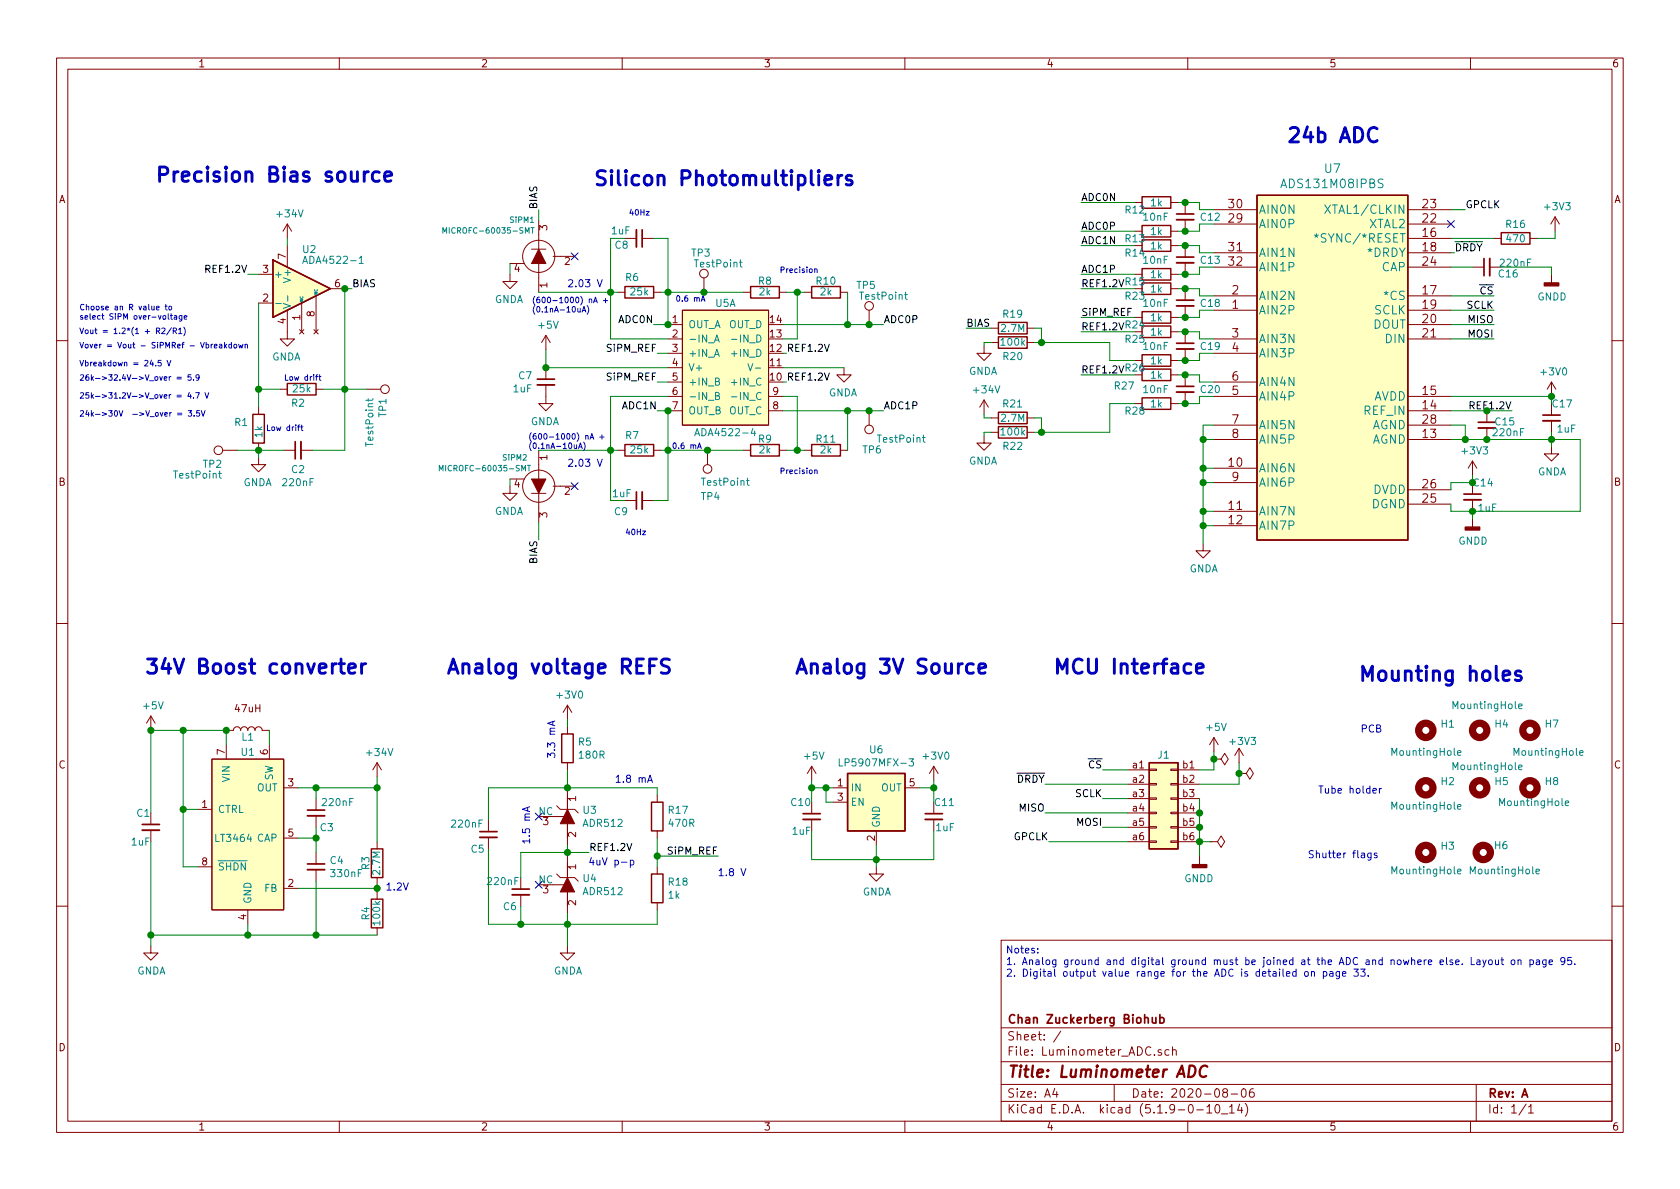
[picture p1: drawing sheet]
<svg xmlns="http://www.w3.org/2000/svg" width="297mm" height="210mm" viewBox="0 0 297 210" stroke-linecap="round" stroke-linejoin="round" font-family="sans-serif">
<g fill="none" stroke="#840000" stroke-width=".18">
<path d="M10 10.3h277v189.9h-277zM12 12.2h273v186.1h-273zM60 10.3v1.9M110 10.3v1.9M160 10.3v1.9M210 10.3v1.9M260 10.3v1.9M50.8 39.6l-.8 1.3M50.8 39.6v2.6M50.8 39.6l.8 1.3M95.2 39v5.1M200.7 35.8h1.2"/>
<path d="M207 35.8h1.3M209.5 35.8v2M209.5 38.9v2M214.6 39.6h7.6M214.6 37.1h7.6M248.9 39.6h7.6M248.9 37.1h7.6M275 38.3l-.8 1.3M275 38.3v2.6M275 38.3l.7 1.3M45.7 48.5h2.6M45.7 53.6h2.6"/>
<path d="M50.8 54.9v5h-1.3l1.3 1.3 1.3-1.3h-1.3M50.8 43.4v3.8M53 58.3l.7 .7M53.3 53.6v5.1M53.7 58.3l-.7 .7M55.5 58.3l.8 .7M55.9 52.3v6.4M56.3 58.3l-.8 .7M58.4 51h2.6M90.2 48.5v1.3h-1.3l1.3 1.2 1.2-1.2h-1.2M90.2 46.6h2.5M94 44.1h2.5"/>
<path d="M95.2 46.6v5.1M96.5 59.3l-.7 1.3M96.5 59.3v2.5M96.5 59.3l.8 1.3M97.8 45.3h3.8M109.2 51.7h1.3M110.5 42.2h2M113.5 42.2h2.1M115.6 51.7h1.2M118.1 57.4h2.5M118.1 59.9h2.5M120.6 54.9h15.3v20.3h-15.3z"/>
<path d="M124.5 49.1v2.6M131.4 51.7h1.3M137.8 51.7h1.3M142.2 51.7h1.3M148.6 51.7h1.3M153.7 54.9v2.5M175.3 58h1.2M181.6 58h1.3M200.7 56.1h1.2M200.7 48.5h1.2M200.7 40.9h1.2M207 58.7h1.3"/>
<path d="M207 56.1h1.3M207 51h1.3M207 48.5h1.3M207 43.4h1.3M207 40.9h1.3M209.5 43.4v2.1M209.5 46.5v2M209.5 51v2.1M209.5 54.1v2M209.5 58.7v2M214.6 54.9h7.6M214.6 52.3h7.6"/>
<path d="M214.6 44.7h7.6M214.6 59.9h7.6M214.6 47.2h7.6M248.9 54.9h7.6M248.9 42.2h7.6M248.9 52.3h7.6M248.9 44.7h7.6M248.9 57.4h7.6M248.9 59.9h7.6M248.9 47.2h7.6M260.3 47.2h2.1M263.4 47.2h2"/>
<path d="M264.2 42.2h1.2M270.5 42.2h1.3M274.3 48.5v1.5M10 60.2h2M39.4 79.6h2.5M45.7 72v1.3M45.7 78.4v1.2M49.5 68.8h1.3M50.2 79.6h2M53.2 79.6h2M55.9 68.8h1.2M64.8 68.8h2.5"/>
<path d="M95.2 79.6v5.1M96.5 68.1v3.3h-1.3l1.3 1.2 1.3-1.2h-1.3M96.5 65v2.1M109.2 79.6h1.3M115.6 79.6h1.2M118.1 72.6h2.5M118.1 70.1h2.5M118.1 62.5h2.5M118.1 67.6h2.5M118.1 65h2.5M125.1 79.6v2.6M131.4 79.6h1.3"/>
<path d="M135.9 72.6h2.5M135.9 70.1h2.5M137.8 79.6h1.3M142.2 79.6h1.3M148.6 79.6h1.3M149.2 65v1.3h-1.2l1.2 1.3 1.3-1.3h-1.3M153.7 72.6v2.6M174 77.1v1.3h-1.3l1.3 1.2 1.3-1.2h-1.3M174 61.2v1.3h-1.3l1.3 1.2 1.3-1.2h-1.3M174 70.7l-.8 1.3M174 70.7v2.6M174 70.7l.8 1.3"/>
<path d="M175.3 76.4h1.2M175.3 73.9h1.2M175.3 60.6h1.2M181.6 76.4h1.3M181.6 73.9h1.3M181.6 60.6h1.3M200.7 71.4h1.2M200.7 63.7h1.2M207 71.4h1.3M207 66.3h1.3M207 63.7h1.3M209.5 61.7v2"/>
<path d="M209.5 66.3v2M209.5 69.3v2.1M214.6 77.7h7.6M214.6 70.1h7.6M214.6 75.2h7.6M214.6 62.5h7.6M214.6 67.6h7.6M248.9 77.7h7.6M248.9 72.6h7.6M248.9 70.1h7.6M248.9 75.2h7.6M262.9 72.6v2.1"/>
<path d="M262.9 75.7v2M274.3 79v1.3h1.3l-1.3 1.2-1.3-1.2h1.3M274.3 67.6v2.5M274.3 71.4v2M274.3 74.4v2M274.3 67.6l-.7 1.2M274.3 67.6l.8 1.2M285 60.2h2M45.7 80.9v1.3h-1.3l1.3 1.2 1.3-1.2h-1.3M90.2 86v1.2h-1.3l1.3 1.3 1.2-1.3h-1.2M90.2 84.7h2.5M94 87.2h2.5"/>
<path d="M95.2 87.2v5.1M97.8 86h3.8M110.5 88.5h2M113.5 88.5h2.1M212.7 96.1v1.3h1.3l-1.3 1.3-1.2-1.3h1.2M214.6 82.8h7.6M214.6 90.4h7.6M214.6 93h7.6M214.6 85.3h7.6M248.9 89.1h7.6M248.9 86.6h7.6M260.3 81.5v2.6"/>
<path d="M260.3 85.3v2.1M260.3 88.4v2M260.3 91.7v1.5M260.3 81.5l-.7 1.3M260.3 81.5l.8 1.3M10 110.3h2M285 110.3h2M26.7 126.6v2.6M26.7 126.6l-.8 1.3M26.7 126.6l.7 1.3M37.5 134.2h12.7v26.7h-12.7zM40 129.2h1.3a.63 .63 0 0 1 .6-.7 .63 .63 0 0 1 .6 .7 .63 .63 0 0 1 .7-.7 .63 .63 0 0 1 .6 .7 .63 .63 0 0 1 .6-.7 .63 .63 0 0 1 .7 .7 .63 .63 0 0 1 .6-.7 .63 .63 0 0 1 .7 .7h1.2"/>
<path d="M40 131.7v2.5M47.6 131.7v2.5M50.2 139.3h2.5M66.7 134.9l-.8 1.2M66.7 134.9v2.5M66.7 134.9l.7 1.2M100.3 124.7v2.5M100.3 128.5v1.3M100.3 134.9v1.2M100.3 139.3v3.8M100.3 124.7l-.7 1.3M100.3 124.7l.8 1.3"/>
<path d="M143.5 135.5v2.5M143.5 135.5l-.8 1.3M143.5 135.5l.8 1.3M147.3 139.3h2.6M160 139.3h2.6M165.1 135.5l-.8 1.3M165.1 135.5v2.5M165.1 135.5l.8 1.3M199.4 136.1h3.8M199.4 138.7h3.8M203.2 138.6h1.3v.2h-1.3zM203.2 136h1.3v.3h-1.3z"/>
<path d="M207 138.6h1.3v.2h-1.3zM207 136h1.3v.3h-1.3zM208.3 136.1h3.8M208.3 138.7h3.8M214.6 134.2h1.3l.6-1 .7 1-.7 1-.6-1M214.6 134.2h.1M214.6 130.4l-.7 1.3M214.6 130.4v2.6M214.6 130.4l.8 1.3M219.1 136.8h1.2l.7 1 .6-1-.6-1-.7 1M219.1 136.8h.1M219.1 132.3l.7 1.3"/>
<path d="M219.1 132.3v2.6M219.1 132.3l-.8 1.3M26.7 143.8v2M26.7 146.8v2M34.9 143.1h2.6M34.9 153.3h2.6M50.2 157.1h2.5M50.2 148.2h2.5M55.9 141.2v2.1M55.9 144.3v2M55.9 150.7v2.1M55.9 153.8v2"/>
<path d="M66.7 148.8v1.3M66.7 155.2v1.3M66.7 157.7v1.3M86.4 145v2.1M86.4 148.1v2M92.1 155.2v2M92.1 158.2v2.1M97.8 156.5h1.9M97.8 144.4h1.9M98.4 154.6l.7 .6h2.5l.6 .6M98.4 142.5l.7 .6h2.5l.6 .7M100.3 145.7v3.8"/>
<path d="M100.3 151.4v3.8M100.3 157.7v3.8M116.2 140.6v1.3M116.2 146.9v1.3M116.2 153.3v1.3M116.2 159.6v1.3M143.5 141.9v2M143.5 144.9v2M147.3 141.9h2.6M154.9 153.3v1.3h1.3l-1.3 1.2-1.2-1.2h1.2M154.9 146.9v2.6M165.1 141.9v2"/>
<path d="M165.1 144.9v2M199.4 141.2h3.8M199.4 143.8h3.8M199.4 146.3h3.8M199.4 148.8h3.8M203.2 148.7h1.3v.3h-1.3zM203.2 146.2h1.3v.2h-1.3zM203.2 143.6h1.3v.3h-1.3zM203.2 141.1h1.3v.2h-1.3zM207 148.7h1.3v.3h-1.3zM207 146.2h1.3v.2h-1.3zM207 143.6h1.3v.3h-1.3z"/>
<path d="M207 141.1h1.3v.2h-1.3zM208.3 141.2h3.8M208.3 143.8h3.8M208.3 146.3h3.8M208.3 148.8h3.8M212.1 151.4v1.5M214 148.8h1.3l.6 1.1 .6-1.1-.6-1-.6 1M214 148.8h.1M10 160.2h2M26.7 167.3v1.2h1.2l-1.2 1.3-1.3-1.3h1.3M43.8 160.9v2.5M66.7 164.1v1.2"/>
<path d="M100.3 167.3v1.2h1.3l-1.3 1.3-1.2-1.3h1.2M177 166.3h108v32h-108zM285 160.2h2M60 198.3v1.9M110 198.3v1.9M160 198.3v1.9M177 194.8h108M177 191.8h108M177 187.8h108M177 181.8h108M186.5 192.5l-.4 1h1M186.8 193v1"/>
<path d="M187.6 182.3l-1.3 2M197 191.8v3M205.3 185.7a.37 .37 0 0 0-.6 .1l.1 .2 .5 .2 .1 .1-.2 .3-.5-.1M206.7 185.7l-.5-.1-.2 .3v.6l.2 .1 .5-.1M207.3 185.7h.1a.37 .37 0 0 1 .6 .1v.8M207.3 185.1v1.5M210 198.3v1.9M211.6 196.3h1.2M213.4 195.8l.4-.5v1.5M213.4 196.8h.8M215 195.4l.3-.1a.94 .94 0 0 1 0 1.5 .8 .8 0 0 1-.6-.6 .8 .8 0 0 1 .3-.8zM216 197h1.1"/>
<path d="M216.5 193.2l-.3-.3 .1-.2a.48 .48 0 0 1 .6-.1l.1 .2-.1 .3-.6 .1a.48 .48 0 0 0 0 .7l.2 .1 .5-.1v-.4l-.2-.3M217.4 195.8l.4-.5v1.5M217.4 196.8h.8M217.7 193.5h1.1M219.2 195.2l-.4 1.1h.9M219.5 195.8v1M219.6 192.7l.4-.2a.94 .94 0 0 1 0 1.5 .82 .82 0 0 1-.4-1.3zM220.2 195.1a1.71 1.71 0 0 1 0 2.3M221.6 192.5a.59 .59 0 0 0-.7 .7l.1 .7 .2 .1 .5-.1 .1-.5-.2-.2-.4-.1-.3 .3M260 198.3v1.9M261 191.8v6.5M269.8 195.2l-1.2 2"/>
<path d="M270.3 195.8l.4-.5v1.5M270.3 196.8h.8"/>
<circle cx="95.2" cy="45.3" r="2.84"/>
<circle cx="124.5" cy="48.4" r=".76"/>
<circle cx="153.7" cy="54.1" r=".76"/>
<circle cx="38.6" cy="79.6" r=".76"/>
<circle cx="68.1" cy="68.8" r=".76"/>
<circle cx="153.7" cy="75.9" r=".76"/>
<circle cx="95.2" cy="86" r="2.84"/>
<circle cx="125.1" cy="82.9" r=".76"/>
</g>
<path d="M210.3 188.4h.5a1.09 1.09 0 0 1 .6 1.1 1.09 1.09 0 0 1-.8 .9h-.5zM213.5 188.6a.87 .87 0 0 0-1 0 .87 .87 0 0 0-.4 1 .69 .69 0 0 0 .3 .8 .69 .69 0 0 0 .9-.1" fill="none" stroke="#840000" stroke-width=".41"/>
<g fill="none" stroke="#840000" stroke-width=".3">
<path d="M208 37.8h3.1M113.5 40.6v3.1M208 53.1h3.1M208 45.5h3.1M262.4 45.7v3.1M52.2 78.1v3M95 67.1h3M208 68.3h3.1M208 60.7h3.1M261.4 74.7h3M272.8 73.4h3M112.5 87v3"/>
<path d="M258.8 87.4h3.1M25.1 145.8h3.1M54.4 143.3h3M54.4 152.8h3M84.8 147.1h3.1M90.6 157.2h3M142 143.9h3M163.6 143.9h3M203.7 179.9v.8a.37 .37 0 0 0 .7 .1M204.4 179.9v1M205.1 179.4v1.5M205.1 180l.4-.1 .3 .3-.1 .6-.2 .1-.4-.1"/>
</g>
<g fill="#ffffc2" stroke="#ffffc2" stroke-width=".18">
<path d="M222.2 34.5h26.7v61h-26.7z"/>
<path d="M203.2 134.9h5.1v15.2h-5.1z"/>
<path d="M48.3 46l10.1 5-10.1 5.1z"/>
<path d="M120.6 54.9h15.3v20.3h-15.3z"/>
<path d="M37.5 134.2h12.7v26.7h-12.7z"/>
<path d="M149.9 136.8h10.1v10.1h-10.1z"/>
</g>
<g fill="none" stroke="#840000" stroke-width=".25">
<path d="M201.9 39.9h5.1v2h-5.1zM201.9 34.8h5.1v2h-5.1zM222.2 34.5h26.7v61h-26.7zM48.3 46l10.1 5-10.1 5.1zM110.5 50.7h5.1v2h-5.1zM132.7 50.7h5.1v2h-5.1zM143.5 50.7h5.1v2h-5.1zM176.5 59.6h5.1v2h-5.1zM176.5 57h5.1v2h-5.1zM201.9 57.7h5.1v2h-5.1zM201.9 55.1h5.1v2h-5.1zM201.9 50h5.1v2.1h-5.1z"/>
<path d="M201.9 47.5h5.1v2h-5.1zM201.9 42.4h5.1v2h-5.1zM265.4 41.1h5.1v2.1h-5.1zM44.7 73.3h2v5.1h-2zM50.8 67.8h5.1v2h-5.1zM110.5 78.6h5.1v2h-5.1zM132.7 78.6h5.1v2h-5.1zM143.5 78.6h5.1v2h-5.1zM176.5 75.4h5.1v2.1h-5.1zM176.5 72.9h5.1v2h-5.1zM201.9 70.4h5.1v2h-5.1zM201.9 65.3h5.1v2h-5.1z"/>
<path d="M201.9 62.7h5.1v2.1h-5.1zM99.3 129.8h2v5.1h-2zM149.9 136.8h10.1v10.1h-10.1zM203.2 134.9h5.1v15.2h-5.1zM65.7 159h2v5.1h-2zM65.7 150.1h2v5.1h-2zM115.2 141.9h2v5h-2zM115.2 154.6h2v5h-2z"/>
</g>
<g fill="none" stroke="#008484" stroke-width=".18">
<path d="M234.2 36.2l1 1.5M235.2 36.2l-1 1.5M48.7 53.7h1M50.1 53.7l1.3 .4-1.3 .4M50.9 52.3v1M53.5 46.6l.4-1.3 .5 1.3M53.6 46.2h.7M63.5 45.7l.4-.4v1.3M63.5 46.6h.7M78.3 41.2v-.9l.3 .7 .4-.7v.9M92.9 41.2v-.9l.3 .7 .3-.7v.9M93.9 40.3h.5"/>
<path d="M94.2 40.3v.9M130.7 46.4h.5M130.9 45.9v1.1l.3 .2M159.9 52.1h.5M160.1 51.7v1.1l.3 .1M232.4 41.5l.3 .2 .4-.2M232.5 42l.2-.3 .2 .3M232.7 41.3v.4M65.1 70.5v.5M65.9 70.5l-.1 .3h-1.1M122.8 77.1l.5-1.3 .4 1.3M123 76.7h.6"/>
<path d="M126.3 60.5l.4-1.3 .5 1.3M126.4 60.1h.7M126.5 67.5l.6-.1 .1-.2-.1-.2-.6-.2v1.3h.5l.2-.1v-.3l-.3-.2M126.5 70l.6-.1 .1-.2-.1-.2-.6-.1v1.3h.5l.2-.2v-.3l-.3-.2M129.3 60h1M129.3 70.2h1M132.3 64.3l.4 1.3 .4-1.3M133.1 75.7l-.3 .9h.8M133.4 76.2v.9M133.5 65.1h1M163.1 77.4h.5M163.3 76.9v1.1l.3 .2"/>
<path d="M38.7 83.7h.4M38.8 83.3v1.1l.3 .2M77.7 83.3v-1l.3 .7 .3-.7v1M92.3 83.3v-1l.3 .7 .3-.7v1M93.2 82.3h.6M93.5 82.3v1M132 85h.5M132.2 84.6v1l.3 .2M148.4 134.2v1.3h.6M160.7 134.2h.8l-.4 .5 .4 .1v.5l-.2 .2-.6-.2M257.7 133.1l.6-.1v-.2l-.4-.1-.2 .2 .1 .6h.5M268.5 124.9l.6-.1v-.3h-.4l-.2 .2 .1 .6h.5"/>
<path d="M268.5 135.7l.6-.1v-.3h-.4l-.2 .2 .1 .6h.5M279.3 133.1l.6-.1v-.2l-.4-.1-.2 .2 .1 .6h.5M257.7 142.7l.6-.1v-.3h-.4l-.2 .1 .1 .6h.5M257.7 154.1l.6-.1v-.3h-.4l-.2 .2 .1 .6h.5M271.6 154.1l.6-.1-.1-.3h-.3l-.2 .2 .1 .6h.4M276.8 142l.6-.1-.1-.2-.3-.1-.2 .2v.6h.5"/>
</g>
<g fill="none" stroke="#840000" stroke-width=".33">
<path d="M208 38.9h3.1M112.5 40.6v3.1M208 54.1h3.1M208 46.5h3.1M263.4 45.7v3.1M53.2 78.1v3M95 68.1h3M208 69.3h3.1M208 61.7h3.1M261.4 75.7h3M272.8 74.4h3M113.5 87v3"/>
<path d="M258.8 88.4h3.1M25.1 146.8h3.1M54.4 144.3h3M54.4 153.8h3M84.8 148.1h3.1M90.6 158.2h3M142 144.9h3M163.6 144.9h3"/>
</g>
<g fill="none" stroke="#840000" stroke-width="1.3">
<circle cx="252.1" cy="139.3" r="1.27"/>
<circle cx="252.1" cy="129.2" r="1.27"/>
<circle cx="261.6" cy="139.3" r="1.27"/>
<circle cx="261.6" cy="129.2" r="1.27"/>
<circle cx="270.5" cy="129.2" r="1.27"/>
<circle cx="270.5" cy="139.3" r="1.27"/>
<circle cx="252.1" cy="150.7" r="1.27"/>
<circle cx="262.3" cy="150.7" r="1.27"/>
</g>
<g fill="#840000" stroke="#840000" stroke-width=".25">
<path d="M273 50h2.6v.5h-2.6z"/>
<path d="M259.1 93.2h2.5v.5h-2.5z"/>
<path d="M210.8 152.9h2.6v.5h-2.6z"/>
</g>
<g fill="#840000" stroke="#840000" stroke-width=".18">
<path d="M100.3 155.2l1.3 2.5h-2.5z"/>
<path d="M95.2 44.1l1.3 2.5h-2.5z"/>
<path d="M100.3 143.1l1.3 2.6h-2.5z"/>
<path d="M94 84.7h2.5l-1.3 2.5z"/>
</g>
<g fill="none" stroke="#008400" stroke-width=".18">
<path d="M95.2 37.1v1.9M191.1 35.8h9.6M208.3 35.8h3.8v1.3h2.5M212.1 39.6v1.3h-3.8M256.5 37.1h2.6M43.8 48.5h1.9M45.7 53.6v18.4M50.8 42.2v1.2M62.2 51h-1.2v28.6h-5.8M90.2 46.6v1.9M95.2 51.7h14M110.5 42.2h-2.6v17.7h10.2"/>
<path d="M115.6 42.2h2.5v15.2h-2.5M116.8 51.7h14.6M138.4 57.4h17.8M139.1 51.7h3.1M141 51.7v8.2h-2.6M149.9 51.7v5.7M170.8 58h4.5M182.9 58h1.2v2.6M191.1 40.9h9.6M191.1 48.5h9.6M191.1 51h9.6M191.1 58.7h9.6"/>
<path d="M191.1 56.1h9.6M191.1 43.4h9.6M208.3 43.4h3.8v1.3h2.5M208.3 51h3.8v1.3h2.5M208.3 58.7h3.8v1.2h2.5M212.1 47.2v1.3h-3.8M212.1 54.9v1.2h-3.8M256.5 57.4h7.7M256.5 42.2h7.7M256.5 59.9h7.7M256.5 44.7h.7M256.5 52.3h7.7"/>
<path d="M256.5 47.2h3.8M256.5 54.9h7.7M265.4 47.2h8.9v1.3M275 40.9v1.3h-3.2M41.9 79.6h8.3M45.7 79.6v1.3M45.7 68.8h3.8M57.1 68.8h7.7M95.2 79.6h14M96.5 61.8v3.2h21.6M116.2 72.6h1.9v15.9h-2.5M116.2 62.5h1.9"/>
<path d="M116.2 67.6h1.9M116.8 79.6h14.6M118.1 70.1h-10.2v18.4M138.4 72.6h17.8M138.4 70.1h2.6v9.5M138.4 65h10.8M139.1 79.6h3.1M149.9 72.6v7M174 73.3v.6h1.3M175.3 76.4h-1.3v.7M175.3 60.6h-1.3v.6M182.9 60.6h13.3v3.1h4.5"/>
<path d="M182.9 73.9h1.2v2.5M191.1 66.3h9.6M200.7 71.4h-4.5v5h-13.3M208.3 66.3h3.8v1.3h2.5M212.1 62.5v1.2h-3.8M212.1 70.1v1.3h-3.8M212.7 77.7h1.9M214.6 75.2h-1.9v20.9M256.5 72.6h10.8M256.5 70.1h17.8v1.3M256.5 77.7h22.9v12.7h-22.9v-1.3M256.5 75.2h2.6v2.5"/>
<path d="M274.3 76.4v2.6M90.2 84.7v1.3M95.2 92.3v3.2M212.7 93h1.9M212.7 90.4h1.9M212.7 85.3h1.9M212.7 82.8h1.9M260.3 84.1v1.2h-3.8v1.3M260.3 90.4v1.3M32.4 129.2v24.1h2.5M40 131.7v-2.5h-13.3v14.6M47.6 129.2v2.5"/>
<path d="M52.7 139.3h14M55.9 139.3v1.9M66.7 137.4v11.4M100.3 127.2v1.3M100.3 136.1v3.2M143.5 138v3.9M143.5 139.3h3.8M146 139.3v2.6h1.3M162.6 139.3h2.5M165.1 138v3.9M184.8 138.7h14.6M194.9 136.1h4.5"/>
<path d="M214.6 133v3.1h-2.5M219.1 134.9v3.8h-7M26.7 148.8v18.5M32.4 143.1h2.5M52.7 157.1h14M52.7 148.2h3.2M55.9 146.3v4.4M55.9 155.8v9.5M66.7 156.5v1.2M86.4 150.1v13.3h29.8v-2.5M100.3 149.5v1.9M104.1 150.7h-12v4.5"/>
<path d="M116.2 140.6v-1.3h-29.8v5.7M116.2 148.2v5.1M116.2 151.4h10.8M143.5 146.9v5.1h21.6v-5.1M154.9 149.5v3.8M184.8 143.8h14.6M185.4 148.8h14M194.9 146.3h4.5M194.9 141.2h4.5M212.1 141.2v10.2M212.1 148.8h1.9M26.7 165.3h40"/>
<path d="M43.8 163.4v1.9M92.1 160.3v3.1M100.3 161.5v5.8"/>
</g>
<g fill="none" stroke="#0000c2" stroke-width=".51">
<path d="M67.1 30.5l-.8-.1-.5 .5v.7l.3 .3 .2 .2 .8-.2M68 31.2l1.2-.2-.1-.5-.7-.1-.4 .3v1l.1 .2 .3 .2 .7-.2M145.8 31.8l1.3-.2-.2-.5-.7-.1-.4 .4v.9l.2 .3 .2 .1 .7-.1M148.2 31v1.7M148.9 31a.64 .64 0 0 0-.7 .5M150.6 31.1l-.6-.1-.4 .4 .1 .3 .9 .3 .1 .2-.1 .4-.3 .1-.7-.1M243.5 22.8a.96 .96 0 0 0-1.1-.1 .96 .96 0 0 0-.5 .9 1.09 1.09 0 0 0 .3 1.2 1.09 1.09 0 0 0 1.2 .2l.1-.2M61.6 118.2l1.2-.2-.1-.5-.7-.1-.4 .3v1l.2 .2 .2 .2 .7-.2M63.9 117.4v1.7M64.7 117.4a.69 .69 0 0 0-.8 .5M114.9 117.7h.8M116.1 116.5h-1.2v2.6"/>
<path d="M118.4 116.7l-1-.2a.61 .61 0 0 0-.5 .6 .61 .61 0 0 0 .5 .6 .92 .92 0 0 1 1 .6 .69 .69 0 0 1-.5 .8l-1-.2M172.1 117.5l-.7-.1-.5 .5v.7l.2 .3 .3 .2 .7-.2M173.1 118.2l1.2-.2-.1-.5-.8-.1-.2 .1-.1 .2 .1 1.2 .2 .2 .8-.2M211.5 118.2l1.3-.2-.2-.5-.7-.1-.4 .3v1l.2 .2 .2 .2 .7-.2M268.9 118.8a.6 .6 0 0 0-1 .2l.1 .4 .7 .1 .3 .4-.1 .3-.2 .1-.8-.1"/>
</g>
<g fill="none" stroke="#0000c2" stroke-width=".18">
<path d="M27.7 54.5l.4-.1v-.2l-.3-.1-.1 .2v.5h.4M28.6 58.1l.4-.1 .2 .3-.6 .7h.6M29.2 54.1h.4M29.3 53.8v.9l.3 .1M29.7 55.5v.8l.2 .2M29.9 54.2l.3-.1 .2 .2v.3l-.2 .2h-.3l-.1-.2zM30.1 55.8h.4M30.3 55.5v.8l.2 .2M30.3 58l-.8 1.2M30.6 58.5h.5l.1-.4-.6-.1v1M30.8 55.8h.4v.7M30.9 58.5l.3 .5"/>
<path d="M31.2 56l-.4 .2 .1 .3 .3-.1M31.6 58.3l.3-.3v1M31.6 59h.6M32.2 55.8v.8l-.2 .2-.3-.1M32.2 55.8h-.3l-.2 .2 .1 .4h.4M32.5 57.9a1.16 1.16 0 0 1 0 1.5M32.6 56.1l.4-.1v-.2h-.3l-.1 .1v.5h.4M100.5 49.6l.5-.2 .2 .2 .1 .2-.1 .2-.7 .7h.8M102.2 54.5v.6h.4M102.6 54.5v.7M102.9 55.2l.4-1 .3 1M103 54.9h.5"/>
<path d="M103.8 54a1.16 1.16 0 0 1 0 1.6M104.2 53l.4-.1v.6M105 53.5l.3-1 .3 1M105 53.3h.5M106.7 53.2h.7M107.1 52.8v.7M124 53.3l.3-1 .3 1M124.1 53h.4M144 47.6h.4l.1 .6M144 47.5v.7M28.5 63.7h-.5l-.1 .5 .5-.1 .1 .5-.2 .1-.4-.1M29.5 63.7l.4 1 .3-1"/>
<path d="M29.9 66.6v.7M30.2 66.6l-.3 .2M30.3 72.9l-.3 .2M31.3 66.7h.8M31.3 67h.8M31.3 69.9h.8M31.3 70.2h.8M31.4 73.1h.8M31.4 73.3h.8M33.3 72.6h.6l-.3 .4 .3 .1v.4l-.2 .1-.4-.1M33.5 69.4l-.3 .7h.7M33.7 69.8v.6"/>
<path d="M33.8 66.3h-.5l-.1 .4h.5l.1 .5-.2 .1-.4-.1M34.2 67.2v.1M34.2 70.3v.1M34.3 73.5v.1M34.6 69.4h.7l-.5 1M35.2 66.7l-.2 .2-.3-.1v-.5h.3l.2 .1v.6l-.2 .2-.3 .1M35.3 72.6h-.5l-.1 .5 .5-.1 .1 .5-.2 .1-.4-.1M35.6 72.6l.3 1 .3-1M36.2 69.4l.4 1 .3-1M37.9 61.2l.5-.1-.1-.2h-.3l-.1 .1v.5h.4M38.8 60.9h.4v.6M39.2 61.1l-.4 .2 .1 .2h.3"/>
<path d="M39.7 60.5v1M39.8 61.2l.3 .3M40.1 60.9l-.4 .4M40.9 60.9h-.3l-.1 .2v.4h.4M40.9 60.5v1M41.4 61h.4v.5l-.4-.1zM42.2 60.9l.2 .6 .2-.4 .2 .4 .2-.6M43.3 61l.4-.1 .1 .6M43.3 60.9v.6M52.6 75.5h.4M53 75.2l-.2 .1v.8M53.2 75.5h.4"/>
<path d="M53.3 75.2v.8l.3 .1M55.8 66.6h.4M56.2 66.3l-.3 .1v.9M56.4 66.6h.3M56.5 66.3v.8l.2 .2M101.5 78.7l.1 .6 .4-.1M102 78.7v.6M102.3 79.3l.3-1 .3 1M102.4 79h.4M103.2 78.2a1.16 1.16 0 0 1 0 1.5M103.6 77.1h.3l.1 .6M104.3 77.7l.3-1 .4 1"/>
<path d="M104.4 77.4h.5M106 77.3h.8M106.4 76.9v.8M123.3 79.3l.4-1 .3 1M123.4 79h.5M100.5 81.3l.5-.1 .2 .1 .1 .3-.1 .2-.7 .7h.8M144 83.2h.4l.1 .6M144 83.1v.7M97.7 127.6v.6M98.1 127.5l-1.3 .4 1.3 .4M108.9 137.4l.4-.3v1.2M108.9 138.3h.8"/>
<path d="M233.2 139h.7M233.6 139v1.3M93.6 148.7h-1.2l.3 .4M93.6 148.4v.7M104.6 151.6l-.3 .9h.8M104.9 152.1v.9M127.2 153.9l.3-.3v1.3M127.2 154.9h.7M232.2 150.5l-.5-.1-.2 .1v.3l.1 .2 .5 .1 .1 .4-.2 .2-.5-.1M243.5 150.9l-.3-.1-.2 .2v.2l.5 .1v.3h-.5M183.5 168.4v.1M183.5 167.7v.2"/>
<path d="M229.2 171.9l-.4-.1-.3 .2 .2 .6h.5M229.2 171.4v1.2M230.8 171.9l.3-.1 .2 .1-.1 .7h-.3l-.2-.1v-.5zM231.9 171.9l.2-.1 .3 .1v.7M231.9 171.8v.8M234 171.9l.3-.1 .3 .2-.1 .6h-.5M234 171.8v1.3M235.1 171.9h.5l.1 .7M235.7 172.1l-.4 .1-.2 .1v.3h.6M236.8 171.8v1.1l-.2 .2-.3-.1M236.8 171.9l-.3-.1-.3 .2 .1 .6h.5M237.4 172.2l.6-.1-.1-.2-.3-.1-.2 .2v.6h.5"/>
<path d="M239.4 171.4h.8l-.5 .5 .4 .1v.5l-.2 .1-.5-.1M240.6 171.4h.8l-.5 .5 .4 .1 .1 .4-.3 .2-.5-.1M241.9 172.5v.1M258.5 170.5v.1M260.1 169.3v1.3h.6M261.1 169.8h.5l.1 .8M261.7 170l-.4 .1-.2 .2v.2h.6M262.2 169.7l.3 .9M262.8 169.7l-.4 1.2-.2 .1M263.2 169.9l.2-.2 .4 .2 .1 .5-.2 .1-.3 .1-.2-.1zM264.4 169.7l.1 .8 .3 .1 .1-.1M264.9 169.7v.9"/>
<path d="M265.4 169.7h.5M265.6 169.3v1.1l.3 .2M267.3 169.8l.3-.1 .2 .2-.1 .6-.3 .1-.2-.2zM268.4 169.9l.2-.2 .3 .1v.8M268.4 169.7v.9M270.5 169.8l.4-.1 .2 .3-.1 .5h-.5M270.5 169.7v1.3M271.7 169.8h.4l.1 .8M272.2 170l-.4 .1-.2 .2 .1 .2h.5M273.4 169.7l-.1 1.2-.2 .1-.3-.1M273.4 169.8l-.4-.1-.3 .3 .2 .5h.5M273.9 170.1l.6-.1-.1-.2-.3-.1-.2 .2 .1 .6h.4"/>
<path d="M276.7 169.9l-.3 .2-.3-.1-.2-.1v-.3l.3-.3h.2l.3 .3a.88 .88 0 0 1-.3 .9l-.3 .1M277.8 169.3h-.6v.6l.4-.1 .3 .2v.4l-.3 .2-.4-.1M278.4 170.5v.1"/>
</g>
<g fill="#008400" stroke="#008400" stroke-width=".25">
<circle cx="262.9" cy="77.7" r=".51"/>
<circle cx="61" cy="51" r=".51"/>
<circle cx="118.1" cy="72.6" r=".51"/>
<circle cx="32.4" cy="129.2" r=".51"/>
<circle cx="209.6" cy="51" r=".51"/>
<circle cx="118.1" cy="57.4" r=".51"/>
<circle cx="209.6" cy="56.1" r=".51"/>
<circle cx="55.9" cy="165.3" r=".51"/>
<circle cx="212.7" cy="77.7" r=".51"/>
<circle cx="212.7" cy="82.8" r=".51"/>
<circle cx="212.7" cy="85.3" r=".51"/>
<circle cx="212.7" cy="90.4" r=".51"/>
<circle cx="212.7" cy="93" r=".51"/>
<circle cx="118.1" cy="51.7" r=".51"/>
<circle cx="45.7" cy="68.8" r=".51"/>
<circle cx="61" cy="68.8" r=".51"/>
<circle cx="40" cy="129.2" r=".51"/>
<circle cx="66.7" cy="139.3" r=".51"/>
<circle cx="55.9" cy="139.3" r=".51"/>
<circle cx="45.7" cy="79.6" r=".51"/>
<circle cx="96.5" cy="65" r=".51"/>
<circle cx="153.7" cy="72.6" r=".51"/>
<circle cx="209.6" cy="58.7" r=".51"/>
<circle cx="55.9" cy="148.2" r=".51"/>
<circle cx="209.6" cy="63.7" r=".51"/>
<circle cx="125.1" cy="79.6" r=".51"/>
<circle cx="124.5" cy="51.7" r=".51"/>
<circle cx="32.4" cy="143.1" r=".51"/>
<circle cx="209.6" cy="40.9" r=".51"/>
<circle cx="274.3" cy="70.1" r=".51"/>
<circle cx="116.2" cy="151.4" r=".51"/>
<circle cx="214.6" cy="134.2" r=".51"/>
<circle cx="219.1" cy="136.8" r=".51"/>
<circle cx="26.7" cy="129.2" r=".51"/>
<circle cx="43.8" cy="165.3" r=".51"/>
<circle cx="26.7" cy="165.3" r=".51"/>
<circle cx="66.7" cy="157.1" r=".51"/>
<circle cx="212.1" cy="143.8" r=".51"/>
<circle cx="212.1" cy="146.3" r=".51"/>
<circle cx="212.1" cy="148.8" r=".51"/>
<circle cx="209.6" cy="35.8" r=".51"/>
<circle cx="100.3" cy="150.7" r=".51"/>
<circle cx="100.3" cy="163.4" r=".51"/>
<circle cx="108" cy="51.7" r=".51"/>
<circle cx="209.6" cy="66.3" r=".51"/>
<circle cx="260.3" cy="90.4" r=".51"/>
<circle cx="209.6" cy="71.4" r=".51"/>
<circle cx="92.1" cy="163.4" r=".51"/>
<circle cx="100.3" cy="139.3" r=".51"/>
<circle cx="146.1" cy="139.3" r=".51"/>
<circle cx="184.2" cy="60.6" r=".51"/>
<circle cx="154.9" cy="152" r=".51"/>
<circle cx="143.5" cy="139.3" r=".51"/>
<circle cx="165.1" cy="139.3" r=".51"/>
<circle cx="141" cy="51.7" r=".51"/>
<circle cx="209.6" cy="43.4" r=".51"/>
<circle cx="149.9" cy="57.4" r=".51"/>
<circle cx="259.1" cy="77.7" r=".51"/>
<circle cx="209.6" cy="48.5" r=".51"/>
<circle cx="184.2" cy="76.4" r=".51"/>
<circle cx="260.3" cy="85.3" r=".51"/>
<circle cx="149.9" cy="72.6" r=".51"/>
<circle cx="262.9" cy="72.6" r=".51"/>
<circle cx="108" cy="79.6" r=".51"/>
<circle cx="118.1" cy="79.6" r=".51"/>
<circle cx="141" cy="79.6" r=".51"/>
<circle cx="274.3" cy="77.7" r=".51"/>
<circle cx="153.7" cy="57.4" r=".51"/>
</g>
<path d="M255.9 39l1.2 1.2M257.1 39l-1.2 1.2M101 44.7l1.2 1.2M102.2 44.7l-1.2 1.2M101 85.4l1.2 1.2M102.2 85.4l-1.2 1.2M94.6 143.8l1.3 1.2M94.6 155.8l1.3 1.3M95.9 143.8l-1.3 1.2M95.9 155.8l-1.3 1.3" fill="none" stroke="#000084" stroke-width=".18"/>
<g font-size="3.5" fill="#0000c2">
<text x="227.3" y="25.2">24b ADC</text>
<text x="27.3" y="32.2">Precision Bias source</text>
<text x="104.8" y="32.8">Silicon Photomultipliers</text>
<text x="25.4" y="119.2">34V Boost converter</text>
<text x="78.7" y="119.2">Analog voltage REFS</text>
<text x="140.3" y="119.2">Analog 3V Source</text>
<text x="186.1" y="119.2">MCU Interface</text>
<text x="240" y="120.5">Mounting holes</text>
</g>
<text font-size="2.8" fill="#840000" x="178" y="190.5">Title: Luminometer ADC</text>
<g font-size="2.1" fill="#008484">
<text x="227.1" y="33.3">ADS131M08IPBS</text>
<text x="234.2" y="30.6">U7</text>
<text x="222.5" y="40.4">AIN0P</text>
<text x="222.5" y="37.8">AIN0N</text>
<text x="235.1" y="37.8">XTAL1/CLKIN</text>
<text x="242.1" y="40.4">XTAL2</text>
<text x="222.5" y="45.4">AIN1N</text>
<text x="222.5" y="48">AIN1P</text>
<text x="233.7" y="42.9">*SYNC/*RESET</text>
<text x="241.9" y="45.4">*DRDY</text>
<text x="244.3" y="48">CAP</text>
<text x="222.5" y="53.1">AIN2N</text>
<text x="245" y="53.1">*CS</text>
<text x="222.5" y="55.6">AIN2P</text>
<text x="242.7" y="58.1">DOUT</text>
<text x="243" y="55.6">SCLK</text>
<text x="222.5" y="60.7">AIN3N</text>
<text x="222.5" y="63.2">AIN3P</text>
<text x="245.1" y="60.7">DIN</text>
<text x="222.5" y="70.8">AIN4P</text>
<text x="222.5" y="68.3">AIN4N</text>
<text x="242.7" y="70.8">AVDD</text>
<text x="222.5" y="75.9">AIN5N</text>
<text x="241.2" y="73.4">REF_IN</text>
<text x="242.5" y="75.9">AGND</text>
<text x="222.5" y="83.5">AIN6N</text>
<text x="222.5" y="78.5">AIN5P</text>
<text x="242.5" y="78.5">AGND</text>
<text x="222.5" y="86.1">AIN6P</text>
<text x="242.5" y="89.9">DGND</text>
<text x="242.7" y="87.3">DVDD</text>
<text x="222.5" y="91.2">AIN7N</text>
<text x="222.5" y="93.7">AIN7P</text>
</g>
<g font-size="2.1" fill="#840000">
<text x="217.3" y="39.4">29</text>
<text x="217.3" y="36.8">30</text>
<text x="251.6" y="41.9">16</text>
<text x="251.6" y="39.4">22</text>
<text x="251.6" y="36.8">23</text>
<text x="217.3" y="44.4">31</text>
<text x="217.3" y="47">32</text>
<text x="251.6" y="44.4">18</text>
<text x="251.6" y="47">24</text>
<text x="217.9" y="52.1">2</text>
<text x="251.6" y="52.1">17</text>
<text x="217.9" y="54.6">1</text>
<text x="217.9" y="59.7">3</text>
<text x="251.6" y="54.6">19</text>
<text x="251.6" y="57.1">20</text>
<text x="251.6" y="59.7">21</text>
<text x="217.9" y="62.2">4</text>
<text x="217.9" y="69.8">5</text>
<text x="217.9" y="67.3">6</text>
<text x="251.6" y="69.8">15</text>
<text x="217.9" y="74.9">7</text>
<text x="217.9" y="77.5">8</text>
<text x="251.6" y="77.5">13</text>
<text x="251.6" y="72.4">14</text>
<text x="251.6" y="74.9">28</text>
<text x="217.3" y="82.5">10</text>
<text x="217.9" y="85.1">9</text>
<text x="251.6" y="88.9">25</text>
<text x="251.6" y="86.4">26</text>
<text x="217.3" y="90.2">11</text>
<text x="217.3" y="92.7">12</text>
<text x="178" y="184">Sheet: /</text>
<text x="178" y="181">Chan Zuckerberg Biohub</text>
<text x="178" y="186.7">File: Luminometer_ADC.sch</text>
<text x="178" y="196.9">KiCad E.D.A. kicad (5.1.9-0-10_14)</text>
<text x="178" y="194.1">Size: A4</text>
<text x="200" y="194.1">Date: 2020-08-06</text>
<text x="263" y="194.1">Rev: A</text>
<text x="263" y="196.9">Id: 1/1</text>
</g>
<g font-size="1.8" fill="#840000">
<text x="35" y="11.9">1</text>
<text x="85" y="11.9">2</text>
<text x="135" y="11.9">3</text>
<text x="185" y="11.9">4</text>
<text x="235" y="11.9">5</text>
<text x="285" y="11.9">6</text>
<text x="10.4" y="35.9">A</text>
<text x="285.4" y="35.9">A</text>
<text x="96.8" y="40.7" transform="rotate(-90 96.8 40.7)">3</text>
<text x="50.5" y="45.8" transform="rotate(-90 50.5 45.8)">7</text>
<text x="99.8" y="46.9">2</text>
<text x="46.5" y="53.3">2</text>
<text x="46.5" y="48.3">3</text>
<text x="59.2" y="50.8">6</text>
<text x="91" y="48.1">4</text>
<text x="96.8" y="50.9" transform="rotate(-90 96.8 50.9)">1</text>
<text x="50.5" y="57.2" transform="rotate(-90 50.5 57.2)">4</text>
<text x="53.1" y="56.6" transform="rotate(-90 53.1 56.6)">1</text>
<text x="55.6" y="56" transform="rotate(-90 55.6 56)">8</text>
<text x="118.9" y="57.1">1</text>
<text x="118.9" y="59.7">2</text>
<text x="136.2" y="59.7">13</text>
<text x="136.2" y="57.1">14</text>
<text x="118.9" y="62.2">3</text>
<text x="118.9" y="64.8">4</text>
<text x="136.2" y="64.8">11</text>
<text x="118.9" y="67.3">5</text>
<text x="118.9" y="69.8">6</text>
<text x="136.7" y="69.8">9</text>
<text x="118.9" y="72.4">7</text>
<text x="136.7" y="72.4">8</text>
<text x="96.8" y="81.4" transform="rotate(-90 96.8 81.4)">1</text>
<text x="10.4" y="85.9">B</text>
<text x="91" y="86.2">4</text>
<text x="99.8" y="87.5">2</text>
<text x="285.4" y="85.9">B</text>
<text x="96.8" y="91.5" transform="rotate(-90 96.8 91.5)">3</text>
<text x="41.7" y="126">47uH</text>
<text x="10.4" y="135.9">C</text>
<text x="39.8" y="133.4" transform="rotate(-90 39.8 133.4)">7</text>
<text x="47.4" y="133.4" transform="rotate(-90 47.4 133.4)">6</text>
<text x="200.3" y="135.9">a1</text>
<text x="209.2" y="135.9">b1</text>
<text x="285.4" y="135.9">C</text>
<text x="35.7" y="142.9">1</text>
<text x="51" y="139.1">3</text>
<text x="101.9" y="141.7" transform="rotate(-90 101.9 141.7)">1</text>
<text x="148.1" y="139.1">1</text>
<text x="148.1" y="141.6">3</text>
<text x="160.8" y="139.1">5</text>
<text x="200.3" y="138.4">a2</text>
<text x="200.3" y="141">a3</text>
<text x="200.3" y="143.5">a4</text>
<text x="209.2" y="138.4">b2</text>
<text x="209.2" y="141">b3</text>
<text x="209.2" y="143.5">b4</text>
<text x="51" y="147.9">5</text>
<text x="96" y="145.9">3</text>
<text x="101.9" y="148.1" transform="rotate(-90 101.9 148.1)">2</text>
<text x="154.7" y="148.7" transform="rotate(-90 154.7 148.7)">2</text>
<text x="200.3" y="146">a5</text>
<text x="200.3" y="148.6">a6</text>
<text x="209.2" y="146">b5</text>
<text x="209.2" y="148.6">b6</text>
<text x="35.7" y="153">8</text>
<text x="101.9" y="153.8" transform="rotate(-90 101.9 153.8)">1</text>
<text x="51" y="156.8">2</text>
<text x="96" y="158">3</text>
<text x="101.9" y="160.1" transform="rotate(-90 101.9 160.1)">2</text>
<text x="43.6" y="162.7" transform="rotate(-90 43.6 162.7)">4</text>
<text x="10.4" y="185.9">D</text>
<text x="285.4" y="185.9">D</text>
<text x="35" y="199.9">1</text>
<text x="85" y="199.9">2</text>
<text x="135" y="199.9">3</text>
<text x="185" y="199.9">4</text>
<text x="235" y="199.9">5</text>
<text x="285" y="199.9">6</text>
</g>
<g font-size="1.8">
<text x="191.1" y="35.6">ADC0N</text>
<text x="95" y="37.1" transform="rotate(-90 95 37.1)">BIAS</text>
<text x="191.1" y="40.6">ADC0P</text>
<text x="259.1" y="36.8">GPCLK</text>
<text x="191.1" y="43.2">ADC1N</text>
<text x="257.2" y="44.4">DRDY</text>
<text x="36.6" y="48.3">REF1.2V</text>
<text x="62.2" y="50.8">BIAS</text>
<text x="191.1" y="50.8">REF1.2V R15</text>
<text x="191.1" y="48.3">ADC1P</text>
<text x="261.7" y="52.1">CS</text>
<text x="109.5" y="57.1">ADC0N</text>
<text x="156.2" y="57.1">ADC0P</text>
<text x="170.8" y="57.8">BIAS</text>
<text x="191.1" y="55.9">SiPM_REF</text>
<text x="191.1" y="58.4">REF1.2V R24</text>
<text x="259.3" y="54.6">SCLK</text>
<text x="259.6" y="57.1">MISO</text>
<text x="259.6" y="59.7">MOSI</text>
<text x="107.4" y="62.2">SiPM_REF</text>
<text x="136.2" y="62.2">12 REF1.2V</text>
<text x="107.4" y="67.3">SiPM_REF</text>
<text x="136.2" y="67.3">10 REF1.2V</text>
<text x="191.1" y="66">REF1.2V R26</text>
<text x="110.1" y="72.4">ADC1N</text>
<text x="156.2" y="72.4">ADC1P</text>
<text x="260.1" y="72.4">REF1.2V</text>
<text x="95" y="99.7" transform="rotate(-90 95 99.7)">BIAS</text>
<text x="192.5" y="135.9">CS</text>
<text x="179.8" y="138.4">DRDY</text>
<text x="180.3" y="143.5">MISO</text>
<text x="190.1" y="141">SCLK</text>
<text x="179.2" y="148.6">GPCLK</text>
<text x="190.4" y="146">MOSI</text>
<text x="104.1" y="150.5">REF1.2V</text>
<text x="118.2" y="151.1">SiPM_REF</text>
</g>
<g font-size="1.8" fill="#008484">
<text x="49.1" y="38.4">+34V</text>
<text x="108.2" y="41.4">1uF</text>
<text x="199" y="37.8">R12</text>
<text x="202.3" y="39">10nF</text>
<text x="203.5" y="41.6">1k</text>
<text x="203.5" y="36.5">1k</text>
<text x="266.3" y="40.3">R16</text>
<text x="273.3" y="37.2">+3V3</text>
<text x="53.6" y="44.7">U2</text>
<text x="54.3" y="46.7">ADA4522-1</text>
<text x="108.8" y="44">C8</text>
<text x="122.3" y="45.4">TP3</text>
<text x="123" y="47.3">TestPoint</text>
<text x="199" y="45.4">R14</text>
<text x="199" y="42.8">R13</text>
<text x="202.3" y="46.7">10nF</text>
<text x="203.5" y="44.1">1k</text>
<text x="265.4" y="47.2">220nF</text>
<text x="266.5" y="42.8">470</text>
<text x="48.4" y="49.1">+</text>
<text x="51.4" y="49.6" transform="rotate(-90 51.4 49.6)">V+</text>
<text x="87.4" y="53.6">GNDA</text>
<text x="110.6" y="49.7">R6</text>
<text x="111.6" y="52.2">25k</text>
<text x="134.1" y="50.3">R8</text>
<text x="134.3" y="52.2">2k</text>
<text x="144.4" y="50.3">R10</text>
<text x="145.1" y="52.2">2k</text>
<text x="151.5" y="51.1">TP5</text>
<text x="152.2" y="53">TestPoint</text>
<text x="199" y="53">R23</text>
<text x="203.5" y="51.7">1k</text>
<text x="203.5" y="49.2">1k</text>
<text x="265" y="49.1">C16</text>
<text x="271.8" y="53.1">GNDD</text>
<text x="95.3" y="58.1">+5V</text>
<text x="121.7" y="58">OUT_A</text>
<text x="126.5" y="54.3">U5A</text>
<text x="128.9" y="58">OUT_D</text>
<text x="177.1" y="58.7">2.7M</text>
<text x="177.4" y="56.2">R19</text>
<text x="202.3" y="54.3">10nF</text>
<text x="203.5" y="59.4">1k</text>
<text x="203.5" y="56.8">1k</text>
<text x="48.1" y="63.7">GNDA</text>
<text x="121.7" y="60.6">-IN_A</text>
<text x="121.7" y="63.1">+IN_A</text>
<text x="121.7" y="65.7">V+</text>
<text x="129.8" y="63.1">+IN_D</text>
<text x="130.3" y="60.6">-IN_D</text>
<text x="177.1" y="61.1">100k</text>
<text x="177.4" y="63.7">R20</text>
<text x="199" y="60.6">R25</text>
<text x="202.3" y="61.9">10nF</text>
<text x="203.5" y="64.4">1k</text>
<text x="51.6" y="71.9">R2</text>
<text x="51.9" y="69.4">25k</text>
<text x="90.8" y="69.4">1uF</text>
<text x="91.7" y="67.1">C7</text>
<text x="121.7" y="68.2">+IN_B</text>
<text x="121.7" y="70.7">-IN_B</text>
<text x="129.8" y="68.2">+IN_C</text>
<text x="130.3" y="70.7">-IN_C</text>
<text x="146.5" y="70.1">GNDA</text>
<text x="171.2" y="66.3">GNDA</text>
<text x="172.3" y="69.6">+34V</text>
<text x="197.1" y="68.9">R27</text>
<text x="202.3" y="69.5">10nF</text>
<text x="203.5" y="67">1k</text>
<text x="272.6" y="66.4">+3V0</text>
<text x="41.5" y="75.3">R1</text>
<text x="46.4" y="77.3" transform="rotate(-90 46.4 77.3)">1k</text>
<text x="68.3" y="73.7" transform="rotate(-90 68.3 73.7)">TP1</text>
<text x="93.8" y="75.2">GNDA</text>
<text x="110.6" y="77.6">R7</text>
<text x="121.7" y="73.3">OUT_B</text>
<text x="123.6" y="77.1">ADA4522-4</text>
<text x="128.9" y="73.3">OUT_C</text>
<text x="177.1" y="77">100k</text>
<text x="177.1" y="74.6">2.7M</text>
<text x="177.4" y="72.1">R21</text>
<text x="199" y="73.3">R28</text>
<text x="203.5" y="72.1">1k</text>
<text x="264.2" y="77.1">220nF</text>
<text x="264.4" y="75.2">C15</text>
<text x="274.6" y="72.1">C17</text>
<text x="275.4" y="76.5">1uF</text>
<text x="35.9" y="82.7">TP2</text>
<text x="51.6" y="83.7">C2</text>
<text x="66" y="78.7" transform="rotate(-90 66 78.7)">TestPoint</text>
<text x="111.6" y="80.2">25k</text>
<text x="134.1" y="78.3">R9</text>
<text x="134.3" y="80.2">2k</text>
<text x="144.4" y="78.3">R11</text>
<text x="145.1" y="80.2">2k</text>
<text x="152.6" y="80.2">TP6</text>
<text x="155.3" y="78.3">TestPoint</text>
<text x="171.2" y="82.2">GNDA</text>
<text x="177.4" y="79.5">R22</text>
<text x="258.6" y="80.4">+3V3</text>
<text x="30.9" y="84.6">TestPoint</text>
<text x="43" y="86">GNDA</text>
<text x="50.1" y="86">220nF</text>
<text x="124" y="88.4">TP4</text>
<text x="124.2" y="85.9">TestPoint</text>
<text x="260.6" y="86">C14</text>
<text x="271.9" y="84.1">GNDA</text>
<text x="87.4" y="91.1">GNDA</text>
<text x="108.7" y="91.1">C9</text>
<text x="261.4" y="90.5">1uF</text>
<text x="210.3" y="101.2">GNDA</text>
<text x="257.9" y="96.3">GNDD</text>
<text x="25.5" y="125.4">+5V</text>
<text x="98.6" y="123.5">+3V0</text>
<text x="257.1" y="125.4">MountingHole</text>
<text x="42.8" y="131">L1</text>
<text x="102.3" y="131.8">R5</text>
<text x="213.4" y="129.3">+5V</text>
<text x="217.6" y="131.7">+3V3</text>
<text x="254.9" y="128.7">H1</text>
<text x="264.4" y="128.7">H4</text>
<text x="273.3" y="128.7">H7</text>
<text x="42.7" y="133.6">U1</text>
<text x="65" y="133.7">+34V</text>
<text x="102.5" y="134.2">180R</text>
<text x="142.3" y="134.3">+5V</text>
<text x="149.2" y="135.5">LP5907MFX-3</text>
<text x="153.8" y="133.2">U6</text>
<text x="163.4" y="134.3">+3V0</text>
<text x="204.8" y="134.2">J1</text>
<text x="246.3" y="133.6">MountingHole</text>
<text x="257.1" y="136.2">MountingHole</text>
<text x="267.9" y="133.6">MountingHole</text>
<text x="38.5" y="143.8">CTRL</text>
<text x="40.6" y="138.2" transform="rotate(-90 40.6 138.2)">VIN</text>
<text x="45.4" y="139.9">OUT</text>
<text x="48.3" y="138.1" transform="rotate(-90 48.3 138.1)">SW</text>
<text x="57.1" y="142.5">220nF</text>
<text x="103.1" y="143.9">U3</text>
<text x="118.3" y="143.9">R17</text>
<text x="140" y="142.5">C10</text>
<text x="150.4" y="139.9">IN</text>
<text x="150.4" y="142.5">EN</text>
<text x="155.8" y="139.9">OUT</text>
<text x="165.4" y="142.5">C11</text>
<text x="246.3" y="143.2">MountingHole</text>
<text x="254.9" y="138.8">H2</text>
<text x="264.4" y="138.8">H5</text>
<text x="265.4" y="142.5">MountingHole</text>
<text x="273.3" y="138.8">H8</text>
<text x="23.3" y="149.5">1uF</text>
<text x="24.2" y="144.4">C1</text>
<text x="38.2" y="148.9">LT3464 CAP</text>
<text x="56.7" y="147">C3</text>
<text x="80" y="146.3">220nF</text>
<text x="95.2" y="144.1">NC</text>
<text x="103.3" y="146.2">ADR512</text>
<text x="118.4" y="146.2">470R</text>
<text x="140.1" y="147.6">1uF</text>
<text x="155.6" y="146.4" transform="rotate(-90 155.6 146.4)">GND</text>
<text x="165.5" y="147">1uF</text>
<text x="38.5" y="153.9">SHDN</text>
<text x="58.4" y="152.8">C4</text>
<text x="58.7" y="155.1">330nF</text>
<text x="65.3" y="153.8" transform="rotate(-90 65.3 153.8)">R3</text>
<text x="67.2" y="154.6" transform="rotate(-90 67.2 154.6)">2.7M</text>
<text x="83.3" y="150.8">C5</text>
<text x="103.1" y="156">U4</text>
<text x="246.3" y="154.6">MountingHole</text>
<text x="254.9" y="150.3">H3</text>
<text x="260.2" y="154.6">MountingHole</text>
<text x="264.3" y="150.2">H6</text>
<text x="44.4" y="159.9" transform="rotate(-90 44.4 159.9)">GND</text>
<text x="46.8" y="157.7">FB</text>
<text x="86.4" y="156.5">220nF</text>
<text x="89.1" y="161">C6</text>
<text x="95.2" y="156.2">NC</text>
<text x="103.3" y="158.3">ADR512</text>
<text x="118.2" y="158.9">1k</text>
<text x="118.3" y="156.6">R18</text>
<text x="152.5" y="158.4">GNDA</text>
<text x="209.4" y="156">GNDD</text>
<text x="65.3" y="162.7" transform="rotate(-90 65.3 162.7)">R4</text>
<text x="67.2" y="163.5" transform="rotate(-90 67.2 163.5)">100k</text>
<text x="24.2" y="172.3">GNDA</text>
<text x="97.9" y="172.3">GNDA</text>
</g>
<g font-size="1.8" fill="#008400">
<text x="212.4" y="39">C12</text>
<text x="212.4" y="46.7">C13</text>
<text x="212.4" y="54.3">C18</text>
<text x="212.4" y="61.9">C19</text>
<text x="212.4" y="69.5">C20</text>
<text x="108.4" y="87.9">1uF</text>
</g>
<g font-size="1.8" fill="#0000c2">
<text x="101.6" y="50.8">2.03 V</text>
<text x="101.6" y="82.5">2.03 V</text>
<text x="240.7" y="129.5">PCB</text>
<text x="98.2" y="134.2" transform="rotate(-90 98.2 134.2)">3.3 mA</text>
<text x="109.8" y="138.4">1.8 mA</text>
<text x="234.3" y="140.3">Tube holder</text>
<text x="93.7" y="148.3" transform="rotate(-90 93.7 148.3)">1.5 mA</text>
<text x="105.9" y="153">4uV p-p</text>
<text x="127.9" y="154.9">1.8 V</text>
<text x="233" y="151.8">Shutter flags</text>
<text x="68.8" y="157.5">1.2V</text>
<text x="177.8" y="168.6">Notes:</text>
<text x="177.8" y="170.7">1. Analog ground and digital ground must be joined at the ADC and nowhere else. Layout on page 95.</text>
<text x="177.8" y="172.7">2. Digital output value range for the ADC is detailed on page 33.</text>
</g>
<g font-size="1.4" fill="#008484">
<text x="79.7" y="41.3">MICROFC60035SMT</text>
<text x="90.2" y="39.4">SiPM1</text>
<text x="79.1" y="83.3">MICROFC60035SMT</text>
<text x="89" y="81.4">SiPM2</text>
</g>
<g font-size="1.4" fill="#0000c2">
<text x="111.1" y="38.1">40Hz</text>
<text x="94" y="53.6">(600-1000) nA +</text>
<text x="119.4" y="53.3">0.6 mA</text>
<text x="137.8" y="48.3">Precision</text>
<text x="14" y="54.9">Choose an R value to</text>
<text x="14" y="56.5">select SiPM over-voltage</text>
<text x="14" y="59">Vout = 1.2*(1 + R2/R1)</text>
<text x="94" y="55.2">(0.1nA-10uA)</text>
<text x="14" y="61.6">Vover = Vout - SiPMRef - Vbreakdown</text>
<text x="14" y="64.8">Vbreakdown = 24.5 V</text>
<text x="14" y="67.3">26k&gt;32.4V&gt;V_over = 5.9</text>
<text x="14" y="70.5">25k&gt;31.2V&gt;V_over = 4.7 V</text>
<text x="50.2" y="67.3">Low drift</text>
<text x="14" y="73.7">24k&gt;30V &gt;V_over = 3.5V</text>
<text x="47" y="76.2">Low drift</text>
<text x="93.3" y="77.7">(600-1000) nA +</text>
<text x="93.3" y="79.4">(0.1nA-10uA)</text>
<text x="118.7" y="79.4">0.6 mA</text>
<text x="137.8" y="83.8">Precision</text>
<text x="110.5" y="94.6">40Hz</text>
</g>
<g font-size=".7" fill="#008484">
<text x="53.6" y="53.5" transform="rotate(-90 53.6 53.5)">NC</text>
<text x="56.1" y="52.2" transform="rotate(-90 56.1 52.2)">NC</text>
</g>
</svg>
